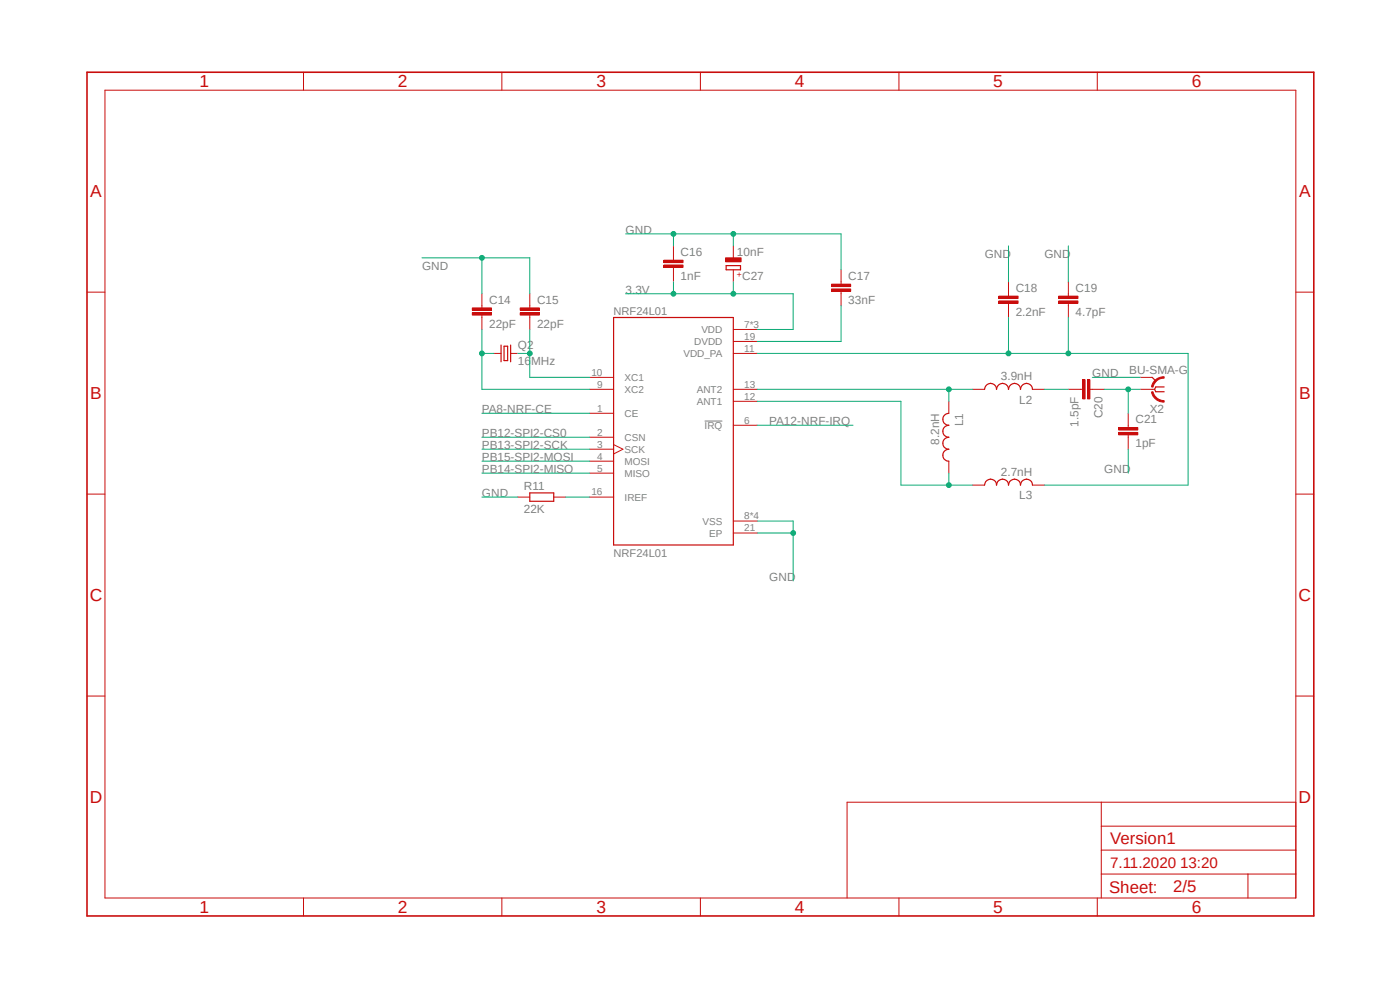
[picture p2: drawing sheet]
<svg xmlns="http://www.w3.org/2000/svg" width="297mm" height="210mm" viewBox="0 0 297 210" stroke-linecap="round" stroke-linejoin="round" font-family="sans-serif">
<path d="M17.9 15l261.2 179.9M279.1 15l-261.2 179.9" fill="none" stroke="#fff" stroke-width=".21"/>
<path d="M149.5 89.3h3.7" fill="none" stroke="#808080" stroke-width=".21"/>
<g fill="none" stroke="#c90d0c" stroke-width=".21">
<path d="M22.3 19.1h252.6v171.4h-252.6zM64.4 15.3v3.8M106.5 15.3v3.8M148.6 15.3v3.8M190.7 15.3v3.8M232.8 15.3v3.8M18.5 62h3.8M155.6 69.9h5.1M155.6 72.4h5.1M155.6 75h5.1M274.9 62h3.8M125.1 87.7h5.1"/>
<path d="M125.1 97.8h5.1M125.1 95.3h5.1M125.1 82.6h5.1M125.1 80.1h5.1M125.1 92.8h5.1M130.2 94.3l2 1-2 1M155.6 90.2h5.1M155.6 82.6h5.1M155.6 85.1h5.1M18.5 104.8h3.8M125.1 100.4h5.1M125.1 105.5h5.1"/>
<path d="M155.6 110.5h5.1M155.6 113.1h5.1M274.9 104.8h3.8M18.5 147.7h3.8M274.9 147.7h3.8M233.6 170.2v20.3M233.6 175.3h41.3M274.9 170.2h-95.2v20.3M64.4 190.5v3.8M106.5 190.5v3.8M148.6 190.5v3.8M190.7 190.5v3.8"/>
<path d="M232.8 190.5v3.8M233.6 185.4h41.3M233.6 180.3h41.3M264.8 185.4v5.1"/>
</g>
<path d="M18.5 15.3h260.2v179h-260.2z" fill="none" stroke="#c90d0c" stroke-width=".34"/>
<path d="M154.1 56.3h3v.9h-3zM130.2 67.4h25.4v48.2h-25.4z" fill="none" stroke="#c90d0c" stroke-width=".25"/>
<path d="M153.9 54.7h3.3v.8h-3.3z" fill-rule="evenodd" fill="#c90d0c"/>
<path d="M153.9 54.7h3.3v.8h-3.3zM155.6 52.2v2.5M155.6 57.2v2.6M201.3 85.1v2.6M201.3 97.8v2.6M206.3 82.6h2.6M219 82.6h2.6M244.4 82.6h.5M206.3 102.9h2.6M219 102.9h2.6" fill="none" stroke="#c90d0c" stroke-width=".21"/>
<path d="M201.3 87.7a1.27 1.27 0 0 0-1.3 1.2 1.27 1.27 0 0 0 1.3 1.3 1.27 1.27 0 0 0-1.3 1.3 1.27 1.27 0 0 0 1.3 1.3 1.27 1.27 0 0 0-1.3 1.2 1.27 1.27 0 0 0 1.3 1.3 1.27 1.27 0 0 0-1.3 1.3 1.27 1.27 0 0 0 1.3 1.2M208.9 82.6a1.27 1.27 0 0 1 1.2-1.3 1.27 1.27 0 0 1 1.3 1.3 1.27 1.27 0 0 1 1.3-1.3 1.27 1.27 0 0 1 1.3 1.3 1.27 1.27 0 0 1 1.2-1.3 1.27 1.27 0 0 1 1.3 1.3 1.27 1.27 0 0 1 1.3-1.3 1.27 1.27 0 0 1 1.2 1.3M244.4 80.1l.8 .7M247 82.1h-1.8l-.3 .5 .3 .5h1.8M208.9 102.9a1.27 1.27 0 0 1 1.2-1.3 1.27 1.27 0 0 1 1.3 1.3 1.27 1.27 0 0 1 1.3-1.3 1.27 1.27 0 0 1 1.3 1.3 1.27 1.27 0 0 1 1.2-1.3 1.27 1.27 0 0 1 1.3 1.3 1.27 1.27 0 0 1 1.3-1.3 1.27 1.27 0 0 1 1.2 1.3" fill="none" stroke="#c90d0c" stroke-width=".25"/>
<path d="M244.3 83.1h.3a2.46 2.46 0 0 0 2.4 1.9v.3a2.57 2.57 0 0 1-2.7-2.2z" fill-rule="evenodd" fill="#c90d0c"/>
<path d="M244.3 83.1h.3a2.46 2.46 0 0 0 2.4 1.9v.3a2.57 2.57 0 0 1-2.7-2.2z" fill="none" stroke="#c90d0c" stroke-width=".21"/>
<path d="M245 80.7a2.7 2.7 0 0 1 2-.8v.3a2.35 2.35 0 0 0-2.4 1.9h-.3v-.4z" fill-rule="evenodd" fill="#c90d0c"/>
<path d="M102.2 64.9v.4M102.2 66.8v.6M104.8 75h1.5M108.3 75h1.6M241.9 82.6h2.5M241.9 80.1h2.5M245 80.7a2.7 2.7 0 0 1 2-.8v.3a2.35 2.35 0 0 0-2.4 1.9h-.3v-.4z" fill="none" stroke="#c90d0c" stroke-width=".21"/>
<path d="M106.3 73.2v3.6M106.9 73.4h.8v3.1h-.8zM108.3 73.2v3.6" fill="none" stroke="#c90d0c" stroke-width=".25"/>
<path d="M100.2 66.3h4.1v.5h-4.1z" fill-rule="evenodd" fill="#c90d0c"/>
<path d="M100.2 66.3h4.1v.5h-4.1z" fill="none" stroke="#c90d0c" stroke-width=".21"/>
<path d="M100.2 65.3h4.1v.5h-4.1z" fill-rule="evenodd" fill="#c90d0c"/>
<path d="M100.2 65.3h4.1v.5h-4.1zM102.2 62.3v2.6M102.2 67.4v2.5M112.4 64.9v.4M112.4 66.8v.6" fill="none" stroke="#c90d0c" stroke-width=".21"/>
<path d="M110.4 66.3h4v.5h-4z" fill-rule="evenodd" fill="#c90d0c"/>
<path d="M110.4 66.3h4v.5h-4z" fill="none" stroke="#c90d0c" stroke-width=".21"/>
<path d="M110.4 65.3h4v.5h-4z" fill-rule="evenodd" fill="#c90d0c"/>
<path d="M142.9 54.7v.5M142.9 56.7v.5M110.4 65.3h4v.5h-4zM112.4 62.3v2.6M112.4 67.4v2.5" fill="none" stroke="#c90d0c" stroke-width=".21"/>
<path d="M140.8 56.2h4.1v.5h-4.1z" fill-rule="evenodd" fill="#c90d0c"/>
<path d="M140.8 56.2h4.1v.5h-4.1z" fill="none" stroke="#c90d0c" stroke-width=".21"/>
<path d="M140.8 55.2h4.1v.5h-4.1z" fill-rule="evenodd" fill="#c90d0c"/>
<path d="M140.8 55.2h4.1v.5h-4.1zM142.9 52.2v2.5M142.9 57.2v2.6M178.4 59.8v.5M178.4 61.8v.5" fill="none" stroke="#c90d0c" stroke-width=".21"/>
<path d="M176.4 61.3h4.1v.5h-4.1z" fill-rule="evenodd" fill="#c90d0c"/>
<path d="M176.4 61.3h4.1v.5h-4.1z" fill="none" stroke="#c90d0c" stroke-width=".21"/>
<path d="M176.4 60.3h4.1v.5h-4.1z" fill-rule="evenodd" fill="#c90d0c"/>
<path d="M178.4 57.2v2.6M176.4 60.3h4.1v.5h-4.1zM178.4 62.3v2.6M214 62.3v.5M214 64.3v.6" fill="none" stroke="#c90d0c" stroke-width=".21"/>
<path d="M211.9 63.8h4.1v.5h-4.1z" fill-rule="evenodd" fill="#c90d0c"/>
<path d="M211.9 63.8h4.1v.5h-4.1z" fill="none" stroke="#c90d0c" stroke-width=".21"/>
<path d="M211.9 62.8h4.1v.5h-4.1z" fill-rule="evenodd" fill="#c90d0c"/>
<path d="M214 59.8v2.5M211.9 62.8h4.1v.5h-4.1zM214 64.9v2.5M226.7 62.3v.5M226.7 64.3v.6" fill="none" stroke="#c90d0c" stroke-width=".21"/>
<path d="M224.6 63.8h4.1v.5h-4.1z" fill-rule="evenodd" fill="#c90d0c"/>
<path d="M224.6 63.8h4.1v.5h-4.1z" fill="none" stroke="#c90d0c" stroke-width=".21"/>
<path d="M224.6 62.8h4.1v.5h-4.1z" fill-rule="evenodd" fill="#c90d0c"/>
<path d="M226.7 59.8v2.5M224.6 62.8h4.1v.5h-4.1zM226.7 64.9v2.5M229.2 82.6h.5M231.2 82.6h.5" fill="none" stroke="#c90d0c" stroke-width=".21"/>
<path d="M229.7 80.6h.5v4h-.5z" fill-rule="evenodd" fill="#c90d0c"/>
<path d="M229.7 80.6h.5v4h-.5z" fill="none" stroke="#c90d0c" stroke-width=".21"/>
<path d="M230.7 80.6h.5v4h-.5z" fill-rule="evenodd" fill="#c90d0c"/>
<path d="M226.7 82.6h2.5M230.7 80.6h.5v4h-.5zM231.7 82.6h2.6M239.4 90.2v.5M239.4 92.2v.6" fill="none" stroke="#c90d0c" stroke-width=".21"/>
<path d="M237.3 91.7h4.1v.5h-4.1z" fill-rule="evenodd" fill="#c90d0c"/>
<path d="M237.3 91.7h4.1v.5h-4.1z" fill="none" stroke="#c90d0c" stroke-width=".21"/>
<path d="M237.3 90.7h4.1v.5h-4.1z" fill-rule="evenodd" fill="#c90d0c"/>
<path d="M237.3 90.7h4.1v.5h-4.1zM239.4 87.7v2.5M239.4 92.8v2.5M109.9 105.5h2.5M117.5 105.5h2.5" fill="none" stroke="#c90d0c" stroke-width=".21"/>
<path d="M112.4 104.6h5.1v1.7h-5.1z" fill="none" stroke="#c90d0c" stroke-width=".25"/>
<path d="M102.2 69.9v12.7h22.9M102.2 75h2.6M102.2 92.8h22.9M102.2 95.3h22.9M102.2 97.8h22.9M102.2 100.4h22.9" fill="none" stroke="#0dab76" stroke-width=".21"/>
<circle cx="102.2" cy="75" r=".51" fill="#0dab76"/>
<g fill="none" stroke="#0dab76" stroke-width=".21">
<path d="M109.9 75h2.5M112.4 69.9v10.2h12.7"/>
<circle cx="102.2" cy="75" r=".51"/>
</g>
<circle cx="112.4" cy="75" r=".51" fill="#0dab76"/>
<g fill="none" stroke="#0dab76" stroke-width=".21">
<path d="M89.5 54.7h22.9v7.6"/>
<circle cx="112.4" cy="75" r=".51"/>
</g>
<circle cx="102.2" cy="54.7" r=".51" fill="#0dab76"/>
<g fill="none" stroke="#0dab76" stroke-width=".21">
<path d="M102.2 54.7v7.6M102.2 105.5h7.7M160.7 110.5h7.6v12.7M160.7 113.1h7.6"/>
<circle cx="102.2" cy="54.7" r=".51"/>
</g>
<circle cx="168.3" cy="113.1" r=".51" fill="#0dab76"/>
<g fill="none" stroke="#0dab76" stroke-width=".21">
<path d="M132.7 49.6h45.7v7.6M142.9 49.6v2.6"/>
<circle cx="168.3" cy="113.1" r=".51"/>
</g>
<circle cx="142.9" cy="49.6" r=".51" fill="#0dab76"/>
<g fill="none" stroke="#0dab76" stroke-width=".21">
<path d="M155.6 49.6v2.6"/>
<circle cx="142.9" cy="49.6" r=".51"/>
</g>
<circle cx="155.6" cy="49.6" r=".51" fill="#0dab76"/>
<g fill="none" stroke="#0dab76" stroke-width=".21">
<path d="M142.9 59.8v2.5M214 52.2v7.6M226.7 52.2v7.6M132.7 62.3h35.6v7.6h-7.6M178.4 64.9v7.5h-17.7M102.2 87.7h22.9M160.7 90.2h20.3M231.7 80.1h10.2M239.4 95.3v5.1M120 105.5h5.1"/>
<circle cx="155.6" cy="49.6" r=".51"/>
</g>
<circle cx="142.9" cy="62.3" r=".51" fill="#0dab76"/>
<g fill="none" stroke="#0dab76" stroke-width=".21">
<path d="M155.6 59.8v2.5"/>
<circle cx="142.9" cy="62.3" r=".51"/>
</g>
<circle cx="155.6" cy="62.3" r=".51" fill="#0dab76"/>
<g fill="none" stroke="#0dab76" stroke-width=".21">
<path d="M160.7 82.6h45.6M201.3 82.6v2.5"/>
<circle cx="155.6" cy="62.3" r=".51"/>
</g>
<circle cx="201.3" cy="82.6" r=".51" fill="#0dab76"/>
<g fill="none" stroke="#0dab76" stroke-width=".21">
<path d="M160.7 85.1h30.4v17.8h15.2M201.3 100.4v2.5"/>
<circle cx="201.3" cy="82.6" r=".51"/>
</g>
<circle cx="201.3" cy="102.9" r=".51" fill="#0dab76"/>
<g fill="none" stroke="#0dab76" stroke-width=".21">
<path d="M160.7 75h91.4v27.9h-30.5M214 67.4v7.6"/>
<circle cx="201.3" cy="102.9" r=".51"/>
</g>
<circle cx="213.9" cy="75" r=".51" fill="#0dab76"/>
<g fill="none" stroke="#0dab76" stroke-width=".21">
<path d="M226.7 67.4v7.6"/>
<circle cx="213.9" cy="75" r=".51"/>
</g>
<circle cx="226.6" cy="75" r=".51" fill="#0dab76"/>
<g fill="none" stroke="#0dab76" stroke-width=".21">
<path d="M234.3 82.6h7.6M239.4 82.6v5.1"/>
<circle cx="226.6" cy="75" r=".51"/>
</g>
<circle cx="239.3" cy="82.6" r=".51" fill="#0dab76"/>
<g fill="none" stroke="#0dab76" stroke-width=".21">
<path d="M221.6 82.6h5.1"/>
<circle cx="239.3" cy="82.6" r=".51"/>
</g>
<g font-size="3.7" fill="#c90d0c">
<text x="42.3" y="18.5">1</text>
<text x="84.4" y="18.5">2</text>
<text x="126.5" y="18.5">3</text>
<text x="168.6" y="18.5">4</text>
<text x="210.7" y="18.5">5</text>
<text x="252.9" y="18.5">6</text>
<text x="19.1" y="41.9">A</text>
<text x="275.6" y="41.9">A</text>
<text x="19.1" y="84.7">B</text>
<text x="275.6" y="84.7">B</text>
<text x="19" y="127.5">C</text>
<text x="275.5" y="127.5">C</text>
<text x="19" y="170.4">D</text>
<text x="275.5" y="170.4">D</text>
<text x="42.3" y="193.7">1</text>
<text x="84.4" y="193.7">2</text>
<text x="126.5" y="193.7">3</text>
<text x="168.6" y="193.7">4</text>
<text x="210.7" y="193.7">5</text>
<text x="252.9" y="193.7">6</text>
</g>
<g font-size="3.6" fill="#c90d0c">
<text x="235.5" y="179.1">Version1</text>
<text x="235.3" y="189.4">Sheet:</text>
<text x="248.9" y="189.2">2/5</text>
</g>
<text font-size="3.2" fill="#c90d0c" x="235.5" y="184.1">7.11.2020 13:20</text>
<g font-size="2.5" fill="#808080">
<text x="132.7" y="49.6">GND</text>
<text x="89.5" y="57.2">GND</text>
<text x="144.4" y="59.4">1nF</text>
<text x="144.4" y="54.3">C16</text>
<text x="156.3" y="54.4">10nF</text>
<text x="157.4" y="59.5">C27</text>
<text x="180" y="59.4">C17</text>
<text x="208.9" y="54.7">GND</text>
<text x="221.6" y="54.7">GND</text>
<text x="103.8" y="64.5">C14</text>
<text x="113.9" y="64.5">C15</text>
<text x="132.7" y="62.3">3.3V</text>
<text x="180" y="64.5">33nF</text>
<text x="215.5" y="61.9">C18</text>
<text x="228.2" y="61.9">C19</text>
<text x="103.8" y="69.5">22pF</text>
<text x="113.9" y="69.5">22pF</text>
<text x="215.5" y="67">2.2nF</text>
<text x="228.2" y="67">4.7pF</text>
<text x="109.9" y="77.5">16MHz</text>
<text x="109.9" y="74">Q2</text>
<text x="212.3" y="80.6">3.9nH</text>
<text x="231.7" y="80.1">GND</text>
<text x="239.6" y="79.3">BU-SMA-G</text>
<text x="102.2" y="87.7">PA8-NRF-CE</text>
<text x="216.2" y="85.6">L2</text>
<text x="233.9" y="88.7" transform="rotate(-90 233.9 88.7)">C20</text>
<text x="240.9" y="89.8">C21</text>
<text x="243.9" y="87.7">X2</text>
<text x="102.2" y="92.8">PB12-SPI2-CS0</text>
<text x="102.2" y="95.3">PB13-SPI2-SCK</text>
<text x="163.2" y="90.2">PA12-NRF-IRQ</text>
<text x="199.3" y="94.4" transform="rotate(-90 199.3 94.4)">8.2nH</text>
<text x="204.3" y="90.5" transform="rotate(-90 204.3 90.5)">L1</text>
<text x="228.8" y="90.5" transform="rotate(-90 228.8 90.5)">1.5pF</text>
<text x="240.9" y="94.9">1pF</text>
<text x="102.2" y="97.8">PB15-SPI2-MOSI</text>
<text x="102.2" y="100.4">PB14-SPI2-MISO</text>
<text x="212.3" y="100.9">2.7nH</text>
<text x="234.3" y="100.4">GND</text>
<text x="102.2" y="105.5">GND</text>
<text x="111.1" y="104">R11</text>
<text x="216.2" y="106">L3</text>
<text x="111.1" y="108.8">22K</text>
<text x="163.2" y="123.2">GND</text>
</g>
<g font-size="2.4" fill="#808080">
<text x="130.2" y="66.7">NRF24L01</text>
<text x="130.2" y="118.2">NRF24L01</text>
</g>
<g font-size="2.1" fill="#808080">
<text x="148.8" y="70.7">VDD</text>
<text x="157.9" y="69.6">7*3</text>
<text x="145" y="75.7">VDD_PA</text>
<text x="147.3" y="73.2">DVDD</text>
<text x="157.9" y="72.1">19</text>
<text x="157.9" y="74.6">11</text>
<text x="125.5" y="79.7">10</text>
<text x="126.7" y="82.3">9</text>
<text x="132.5" y="83.4">XC2</text>
<text x="132.5" y="80.8">XC1</text>
<text x="147.8" y="83.4">ANT2</text>
<text x="157.9" y="82.3">13</text>
<text x="126.7" y="87.3">1</text>
<text x="132.5" y="88.4">CE</text>
<text x="147.8" y="85.9">ANT1</text>
<text x="157.9" y="89.9">6</text>
<text x="157.9" y="84.8">12</text>
<text x="126.7" y="95">3</text>
<text x="126.7" y="92.4">2</text>
<text x="132.5" y="93.5">CSN</text>
<text x="149.5" y="91">IRQ</text>
<text x="126.7" y="97.5">4</text>
<text x="126.7" y="100">5</text>
<text x="132.5" y="98.6">MOSI</text>
<text x="132.5" y="101.1">MISO</text>
<text x="132.5" y="96.1">SCK</text>
<text x="125.5" y="105.1">16</text>
<text x="132.5" y="106.2">IREF</text>
<text x="149.1" y="111.3">VSS</text>
<text x="150.5" y="113.8">EP</text>
<text x="157.9" y="110.2">8*4</text>
<text x="157.9" y="112.7">21</text>
</g>
<text font-size="1.8" fill="#c90d0c" x="157.4" y="58.7" transform="rotate(-90 157.4 58.7)">+</text>
</svg>
